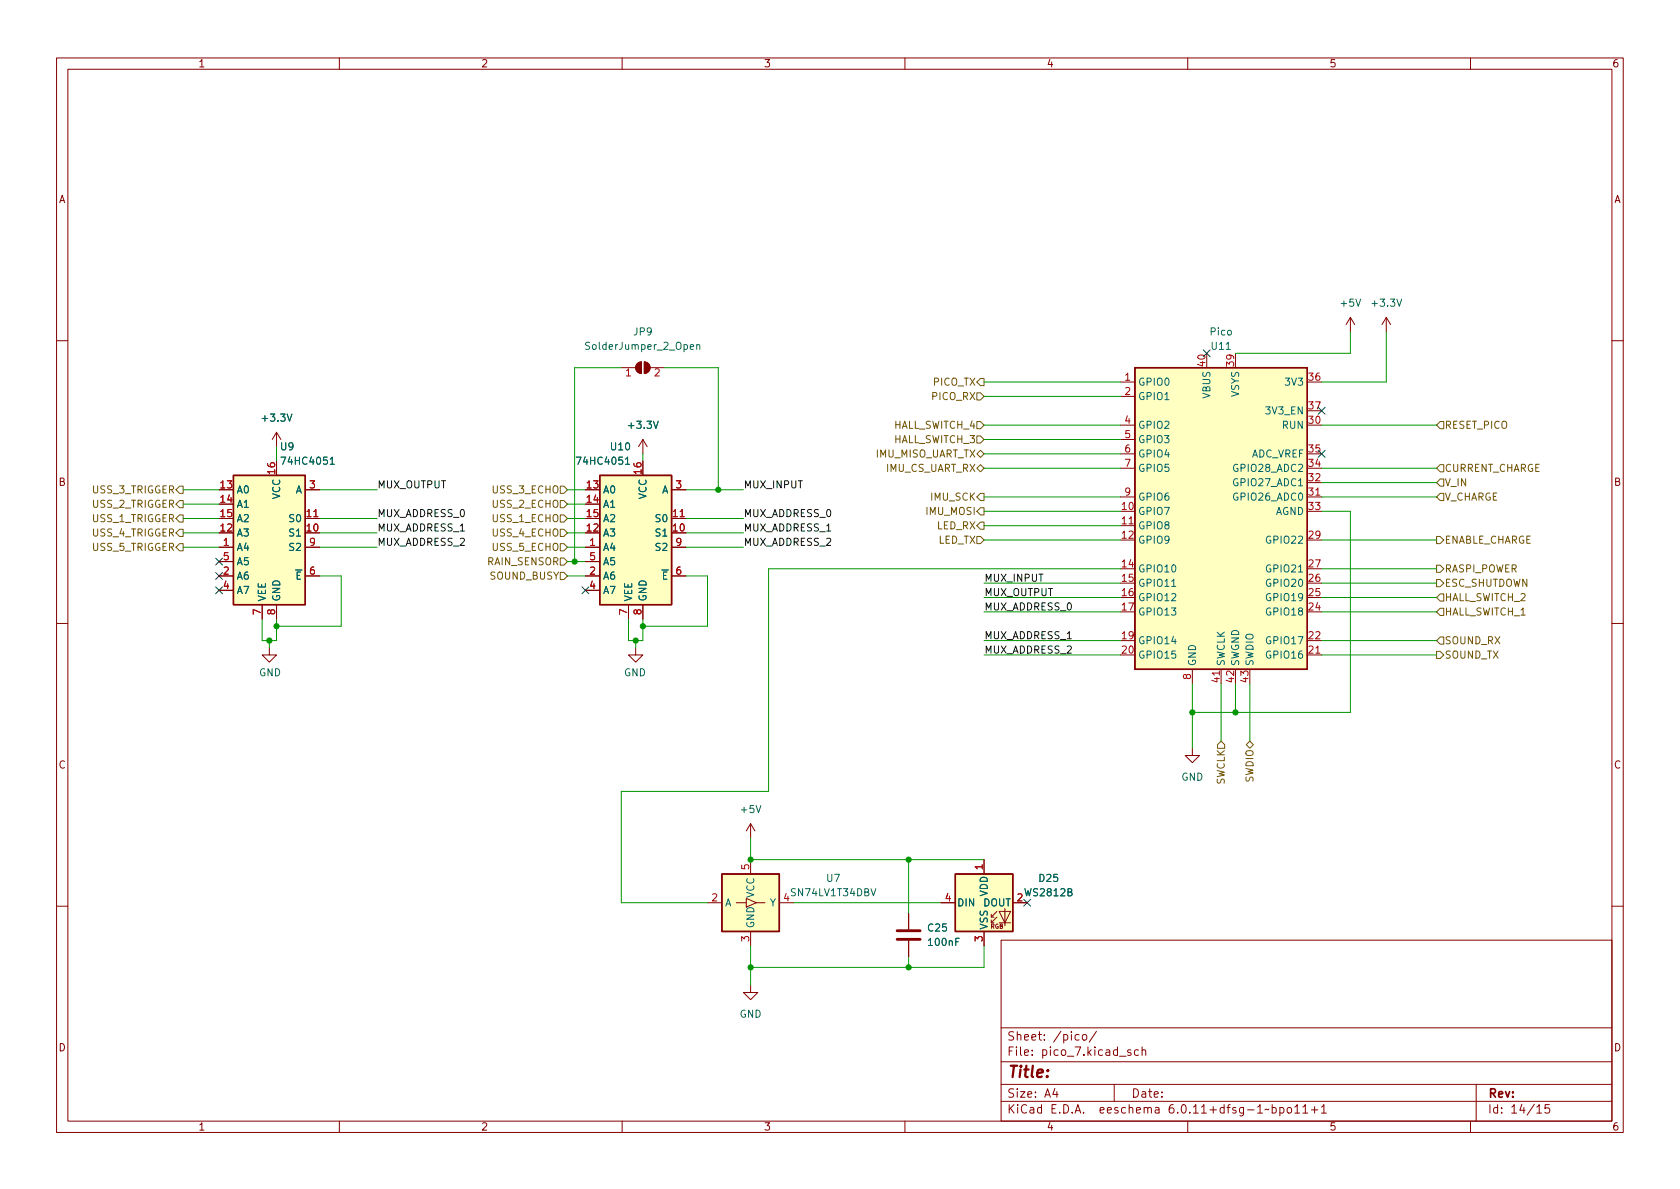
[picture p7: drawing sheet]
<svg xmlns="http://www.w3.org/2000/svg" width="297mm" height="210mm" viewBox="0 0 297 210" stroke-linecap="round" stroke-linejoin="round" font-family="sans-serif">
<g fill="none" stroke="#840000" stroke-width=".18">
<path d="M10 10.2h277v190.1h-277zM12 12.2h273v186.1h-273zM60 10.2v2M110 10.2v2M160 10.2v2M210 10.2v2M260 10.2v2M238.8 56.1l-.8 1.3M238.8 56.1v2.6M238.8 56.1l.7 1.3M245.1 56.1l-.8 1.3M245.1 56.1v2.6"/>
<path d="M245.1 56.1l.8 1.3M10 60.2h2M48.9 76.4v2.6M48.9 76.4l-.8 1.3M48.9 76.4l.8 1.3M109.9 65h2.5M112.7 64.3l.7-.3v2a1.02 1.02 0 0 1-.9-.6 1.02 1.02 0 0 1 .2-1.1zM113.7 77.7l-.8 1.3M113.7 77.7v2.6M113.7 77.7l.7 1.3M113.9 64a1.02 1.02 0 0 1 1 1 1.02 1.02 0 0 1-1 1zM114.9 65h2.6"/>
<path d="M198.1 67.6h2.6M198.1 70.1h2.6M198.1 75.2h2.6M198.1 77.7h2.6M213.4 62.5v2.5M218.4 62.5v2.5M231.1 67.6h2.6M231.1 75.2h2.6M231.1 72.6h2.6M285 60.2h2M38.7 96.8h2.6M38.7 94.2h2.6"/>
<path d="M38.7 91.7h2.6M38.7 86.6h2.6M38.7 89.1h2.6M38.7 99.3h2.6M48.9 81.5v2.6M54 96.8h2.5M54 94.2h2.5M54 91.7h2.5M54 86.6h2.5M103.5 96.8h2.5M103.5 94.2h2.5M103.5 91.7h2.5"/>
<path d="M103.5 86.6h2.5M103.5 89.1h2.5M103.5 99.3h2.5M113.7 81.5v2.6M118.7 96.8h2.6M118.7 94.2h2.6M118.7 91.7h2.6M118.7 86.6h2.6M198.1 90.4h2.6M198.1 93h2.6M198.1 95.5h2.6M198.1 87.9h2.6"/>
<path d="M198.1 82.8h2.6M198.1 80.3h2.6M231.1 90.4h2.6M231.1 95.5h2.6M231.1 87.9h2.6M231.1 85.3h2.6M231.1 82.8h2.6M231.1 80.3h2.6M10 110.2h2M38.7 101.8h2.6M38.7 104.4h2.6M46.4 106.9v2.6"/>
<path d="M47.6 114.5v1.3h1.3l-1.3 1.3-1.2-1.3h1.2M48.9 106.9v2.6M54 101.8h2.5M103.5 101.8h2.5M103.5 104.4h2.5M111.1 106.9v2.6M112.4 114.5v1.3h-1.3l1.3 1.3 1.3-1.3h-1.3M113.7 106.9v2.6M118.7 101.8h2.6M198.1 100.6h2.6M198.1 103.1h2.6M198.1 105.7h2.6"/>
<path d="M198.1 108.2h2.6M198.1 113.3h2.6M198.1 115.8h2.6M210.8 118.4v2.5M215.9 118.4v2.5M218.4 118.4v2.5M221 118.4v2.5M231.1 100.6h2.6M231.1 103.1h2.6M231.1 105.7h2.6M231.1 108.2h2.6M231.1 113.3h2.6"/>
<path d="M231.1 115.8h2.6M285 110.2h2M210.8 132.3v1.3h1.3l-1.3 1.3-1.3-1.3h1.3M125.1 159.6h2.5M130.2 159.6h1.8M132 158.9l1.7 .7-1.7 .8zM132.7 145.7v2.5M132.7 152v2.6M132.7 145.7l-.7 1.2M132.7 145.7l.8 1.2M133.7 159.6h1.6M137.8 159.6h2.5"/>
<path d="M166.4 159.6h2.5M174 152v2.6M179.1 159.6h2.5M10 160.2h2M132.7 174.2v1.3h1.3l-1.3 1.3-1.3-1.3h1.3M132.7 164.7v2.6M160.7 161.5v2.8M160.7 166.4v2.8M174 164.7v2.6M175.3 163.2h.5M175.3 162.2h.5M176.3 162.2l-1 1v-.5"/>
<path d="M176.3 161.2l-1 1v-.5M176.7 161.2h2l-1 2zM176.7 163.2h2M177 166.3h108v32h-108zM177.7 160.6v3.1M285 160.2h2M60 198.3v2M110 198.3v2M160 198.3v2M177 194.8h108M177 191.8h108M177 187.8h108"/>
<path d="M177 181.8h108M182.5 186.5v.1M182.5 185.7v.1M184.6 183.8v.1M184.6 183v.1M191.4 183.1l.2-.2 .5 .2v.5l-.1 .3h-.4l-.2-.1zM193.9 182.4l-1.3 1.9M197 191.8v3M201.3 185.7l-.4-.1-.3 .3v.4l.1 .3h.6M201.9 185.8l.2-.2 .4 .1 .1 .9M201.9 185.1v1.5M204.3 195.9h.6v.9"/>
<path d="M204.9 196.2l-.5 .1a.29 .29 0 0 0-.2 .2 .29 .29 0 0 0 .2 .3h.5M210 198.3v2M228.9 196.8h.9M230.4 195.8l.4-.5v1.5M230.4 196.8h.8M231.9 196.3h1.1M232.4 195.7v1.1M233.6 195.8l.5-.5v1.5M233.6 196.8h.9M260 198.3v2M261 191.8v6.5M273.9 195.3h-.7l-.1 .7 .3-.1 .5 .1 .1 .2-.1 .5-.2 .1-.6-.1"/>
</g>
<g fill="#ffffc2" stroke="#ffffc2" stroke-width=".18">
<path d="M200.7 65h30.4v53.4h-30.4z"/>
<path d="M41.3 84.1h12.7v22.8h-12.7z"/>
<path d="M127.6 154.6h10.2v10.1h-10.2z"/>
<path d="M106 84.1h12.7v22.8h-12.7z"/>
<path d="M168.9 154.6h10.2v10.1h-10.2z"/>
</g>
<path d="M200.7 65h30.4v53.4h-30.4zM41.3 84.1h12.7v22.8h-12.7zM106 84.1h12.7v22.8h-12.7zM127.6 154.6h10.2v10.1h-10.2zM168.9 154.6h10.2v10.1h-10.2z" fill="none" stroke="#840000" stroke-width=".25"/>
<path d="M110.8 65.6l.3-.4v1.3M115.8 65.3l.5-.1 .3 .4-.8 .9h.8M55.5 91.4h.7M120.3 91.4h.7M199.6 92.6h.8M232.7 87.6h.7M215.6 118.7v.7M232.7 115.5h.7" fill="none" stroke="#a90000" stroke-width=".18"/>
<g fill="none" stroke="#006464" stroke-width=".18">
<path d="M239.7 52.9l.5 1.3 .4-1.3M247 52.9l.4 1.3 .4-1.3M50.8 73.2l.4 1.3 .4-1.3M115.5 74.5l.5 1.3 .4-1.3M122 61.4l.6-.2v-.2l-.4-.1-.2 .2 .1 .6h.5M123.2 61.1l.2-.2 .3 .1v.8M123.2 60.9v.9M216.8 61.8h.7M58.4 81.2l.3-.4v1.3M58.4 82.1h.7M110.6 81.2l.4-.4v1.3M110.6 82.1h.7"/>
<path d="M229.6 85.9h.7M52.2 100.8h1.2M117 100.8h1.2M207.2 103.7h.7M229.6 101.2h.7M133.7 142.4l.4 1.3 .4-1.3M154 157.1l.4 1.3 .4-1.3M188.8 157.8l.6-.1 .1-.2-.1-.2-.6-.2v1.3h.5l.2-.1 .1-.3-.3-.2M169.6 165.9h-.6v1.3"/>
</g>
<g fill="#840000" stroke="#840000" stroke-width=".18">
<path d="M112.7 64.3l.7-.3v2a1.02 1.02 0 0 1-.9-.6 1.02 1.02 0 0 1 .2-1.1z"/>
<path d="M113.9 64a1.02 1.02 0 0 1 1 1 1.02 1.02 0 0 1-1 1z"/>
</g>
<path d="M158.6 166.1h4.1M158.6 164.6h4.1" fill="none" stroke="#840000" stroke-width=".51"/>
<g fill="none" stroke="#725600" stroke-width=".18">
<path d="M172.7 77.1h.7l.6 .6-.6 .7h-.7zM172.7 69.5h.7l.6 .6-.6 .6h-.7zM172.7 74.5h.7l.6 .7-.6 .6h-.7zM173.4 66.9h.6v1.3h-.6l-.7-.6zM254.6 74.5h.7v1.3h-.7l-.6-.6zM31.1 86.6l.6-.6h.7v1.2h-.7zM31.7 88.5h.7v1.3h-.7l-.6-.7zM31.7 91.1h.7v1.2h-.7l-.6-.6zM31.7 96.1h.7v1.3h-.7l-.6-.6zM31.7 93.6h.7v1.3h-.7l-.6-.7zM99.1 98.7h.6l.6 .6-.6 .6h-.6zM99.1 91.1h.6l.6 .6-.6 .6h-.6z"/>
<path d="M99.1 96.1h.6l.6 .7-.6 .6h-.6zM99.1 93.6h.6l.6 .6-.6 .7h-.6zM99.1 88.5h.6l.6 .6-.6 .7h-.6zM99.1 86h.6l.6 .6-.6 .6h-.6zM172.7 80.3l.7-.7 .6 .7-.6 .6zM172.7 82.8l.7-.6 .6 .6-.6 .6zM172.7 94.9h.7l.6 .6-.6 .6h-.7zM173.4 92.3h.6v1.3h-.6l-.7-.6zM173.4 87.2h.6v1.3h-.6l-.7-.6zM173.4 89.8h.6v1.3h-.6l-.7-.7zM254 99.9h.6l.7 .7-.7 .6h-.6zM254 94.9h.6l.7 .6-.7 .6h-.6z"/>
<path d="M254.6 82.2h.7v1.2h-.7l-.6-.6zM254.6 84.7h.7v1.3h-.7l-.6-.7zM254.6 87.2h.7v1.3h-.7l-.6-.6zM99.1 101.2h.6l.6 .6-.6 .7h-.6zM254 102.5h.6l.7 .6-.7 .7h-.6zM254 115.2h.6l.7 .6-.7 .7h-.6zM254.6 105h.7v1.3h-.7l-.6-.6zM254.6 107.6h.7v1.2h-.7l-.6-.6zM254.6 112.6h.7v1.3h-.7l-.6-.6zM215.9 131.1l.6 .6v.6h-1.2v-.6zM220.3 131.7l.7-.6 .6 .6-.6 .6z"/>
</g>
<g fill="none" stroke="#009600" stroke-width=".18">
<path d="M238.8 58.7v3.8h-20.4M245.1 58.7v8.9h-11.4M48.9 79v2.5M109.9 65h-8.3v34.3M117.5 65h9.5v21.6M174 75.2h24.1M174 70.1h24.1M174 67.6h24.1M174 77.7h24.1M233.7 75.2h20.3M32.4 91.7h6.3M32.4 86.6h6.3"/>
<path d="M32.4 96.8h6.3M32.4 94.2h6.3M32.4 89.1h6.3M56.5 91.7h10.2M56.5 86.6h10.2M56.5 96.8h10.2M56.5 94.2h10.2M100.3 91.7h3.2M100.3 86.6h3.2M100.3 96.8h3.2M100.3 94.2h3.2M100.3 99.3h3.2"/>
<path d="M100.3 89.1h3.2M113.7 80.3v1.2M121.3 91.7h10.1M121.3 86.6h10.1M121.3 96.8h10.1M121.3 94.2h10.1M174 95.5h24.1M174 87.9h24.1M174 90.4h24.1M174 82.8h24.1M174 93h24.1M174 80.3h24.1"/>
<path d="M233.7 95.5h20.3M233.7 90.4h5.1v35.6h-28M233.7 87.9h20.3M233.7 85.3h20.3M233.7 82.8h20.3M46.4 109.5v3.8h2.5v-3.8M47.6 113.3v1.2M56.5 101.8h3.8v8.9h-11.4M100.3 101.8h3.2M111.1 109.5v3.8h2.6v-3.8M112.4 113.3v1.2M121.3 101.8h3.8v8.9h-11.4"/>
<path d="M174 105.7h24.1M174 115.8h24.1M174 113.3h24.1M174 108.2h24.1M174 103.1h24.1M198.1 100.6h-62.2v39.3h-26v19.7h15.2M233.7 105.7h20.3M233.7 100.6h20.3M233.7 115.8h20.3M233.7 113.3h20.3M233.7 108.2h20.3M233.7 103.1h20.3"/>
<path d="M210.8 120.9v11.4M215.9 120.9v10.2M218.4 120.9v5.1M221 120.9v10.2M132.7 148.2v3.8h41.3M140.3 159.6h26.1M160.7 152v9.5M132.7 167.3v6.9M160.7 169.2v1.9M174 167.3v3.8h-41.3"/>
</g>
<g fill="none" stroke="#000084" stroke-width=".18">
<path d="M212.8 61.9l1.2 1.2M214 61.9l-1.2 1.2M233.1 79.6l1.2 1.3M233.1 72l1.2 1.2M234.3 79.6l-1.2 1.3M234.3 72l-1.2 1.2M38.1 98.7l1.2 1.2M39.3 98.7l-1.2 1.2M38.1 101.2l1.2 1.3M38.1 103.8l1.2 1.2M39.3 101.2l-1.2 1.3M39.3 103.8l-1.2 1.2"/>
<path d="M102.9 103.8l1.2 1.2M104.1 103.8l-1.2 1.2M181 159l1.2 1.2M182.2 159l-1.2 1.2"/>
</g>
<g fill="#009600" stroke="#009600" stroke-width=".18">
<circle cx="101.6" cy="99.3" r=".46"/>
<circle cx="113.7" cy="110.7" r=".46"/>
<circle cx="112.4" cy="113.3" r=".46"/>
<circle cx="210.8" cy="126" r=".46"/>
<circle cx="160.7" cy="171.1" r=".46"/>
<circle cx="132.7" cy="152" r=".46"/>
<circle cx="132.7" cy="171.1" r=".46"/>
<circle cx="160.7" cy="152" r=".46"/>
<circle cx="47.6" cy="113.3" r=".46"/>
<circle cx="48.9" cy="110.7" r=".46"/>
<circle cx="127" cy="86.6" r=".46"/>
<circle cx="218.4" cy="126" r=".46"/>
</g>
<text font-size="2.8" fill="#840000" x="178" y="191.2">Title:</text>
<g font-size="2.1" fill="#840000">
<text x="178" y="184.5">Sheet:</text>
<text x="186.2" y="184.5">/pico/</text>
<text x="178" y="187.2">File:</text>
<text x="184.4" y="187.2">pico_7.kicad_sch</text>
<text x="178" y="197.4">KiCad</text>
<text x="178" y="194.6">Size:</text>
<text x="184.7" y="194.6">A4</text>
<text x="185.7" y="197.4">E.D.A.</text>
<text x="194.6" y="197.4">eeschema</text>
<text x="200" y="194.6">Date:</text>
<text x="207" y="197.4">6.0.11+dfsg-1~bpo11+1</text>
<text x="263" y="194.6">Rev:</text>
<text x="263" y="197.4">Id:</text>
<text x="267.1" y="197.4">14/15</text>
</g>
<g font-size="1.8" fill="#840000">
<text x="35" y="12.3">1</text>
<text x="85" y="12.3">2</text>
<text x="135" y="12.3">3</text>
<text x="185" y="12.3">4</text>
<text x="235" y="12.3">5</text>
<text x="285" y="12.3">6</text>
<text x="10.4" y="36.3">A</text>
<text x="285.4" y="36.3">A</text>
<text x="10.3" y="86.3">B</text>
<text x="285.3" y="86.3">B</text>
<text x="10.3" y="136.3">C</text>
<text x="285.3" y="136.3">C</text>
<text x="10.3" y="186.3">D</text>
<text x="285.3" y="186.3">D</text>
<text x="35" y="200.3">1</text>
<text x="85" y="200.3">2</text>
<text x="135" y="200.3">3</text>
<text x="185" y="200.3">4</text>
<text x="235" y="200.3">5</text>
<text x="285" y="200.3">6</text>
</g>
<g font-size="1.8" fill="#006464">
<text x="111.9" y="59.7">JP9</text>
<text x="213.8" y="59.7">Pico</text>
<text x="236.7" y="54.6">+5V</text>
<text x="242.2" y="54.6">+3.3V</text>
<text x="103.2" y="62.2">SolderJumper_2_Open</text>
<text x="213.9" y="62.2">U11</text>
<text x="201.2" y="68.6">GPIO0</text>
<text x="201.2" y="71.1">GPIO1</text>
<text x="214.4" y="70.6" transform="rotate(-90 214.4 70.6)">VBUS</text>
<text x="219.5" y="70.3" transform="rotate(-90 219.5 70.3)">VSYS</text>
<text x="227" y="68.6">3V3</text>
<text x="46" y="74.9">+3.3V</text>
<text x="110.7" y="76.2">+3.3V</text>
<text x="201.2" y="76.2">GPIO2</text>
<text x="223.5" y="73.7">3V3_EN</text>
<text x="226.5" y="76.2">RUN</text>
<text x="49.4" y="80">U9</text>
<text x="49.4" y="82.6">74HC4051</text>
<text x="101.6" y="82.6">74HC4051</text>
<text x="107.7" y="80">U10</text>
<text x="201.2" y="78.7">GPIO3</text>
<text x="201.2" y="81.3">GPIO4</text>
<text x="201.2" y="83.8">GPIO5</text>
<text x="217.8" y="83.8">GPIO28_ADC2</text>
<text x="221.3" y="81.3">ADC_VREF</text>
<text x="41.8" y="87.6">A0</text>
<text x="49.9" y="88.4" transform="rotate(-90 49.9 88.4)">VCC</text>
<text x="52.2" y="87.6">A</text>
<text x="106.6" y="87.6">A0</text>
<text x="114.7" y="88.4" transform="rotate(-90 114.7 88.4)">VCC</text>
<text x="117" y="87.6">A</text>
<text x="201.2" y="88.9">GPIO6</text>
<text x="217.8" y="88.9">GPIO26_ADC0</text>
<text x="217.8" y="86.4">GPIO27_ADC1</text>
<text x="41.8" y="95.3">A3</text>
<text x="41.8" y="90.2">A1</text>
<text x="41.8" y="92.7">A2</text>
<text x="50.9" y="95.3">S1</text>
<text x="50.9" y="92.7">S0</text>
<text x="106.6" y="95.3">A3</text>
<text x="106.6" y="90.2">A1</text>
<text x="106.6" y="92.7">A2</text>
<text x="115.7" y="95.3">S1</text>
<text x="115.7" y="92.7">S0</text>
<text x="201.2" y="91.4">GPIO7</text>
<text x="201.2" y="94">GPIO8</text>
<text x="225.5" y="91.4">AGND</text>
<text x="41.8" y="97.8">A4</text>
<text x="41.8" y="100.3">A5</text>
<text x="50.9" y="97.8">S2</text>
<text x="106.6" y="97.8">A4</text>
<text x="106.6" y="100.3">A5</text>
<text x="115.7" y="97.8">S2</text>
<text x="201.2" y="96.5">GPIO9</text>
<text x="201.2" y="101.6">GPIO10</text>
<text x="223.6" y="101.6">GPIO21</text>
<text x="223.6" y="96.5">GPIO22</text>
<text x="41.8" y="102.9">A6</text>
<text x="41.8" y="105.4">A7</text>
<text x="47.4" y="106.4" transform="rotate(-90 47.4 106.4)">VEE</text>
<text x="49.9" y="106.4" transform="rotate(-90 49.9 106.4)">GND</text>
<text x="52.2" y="102.9">~{E}</text>
<text x="106.6" y="102.9">A6</text>
<text x="106.6" y="105.4">A7</text>
<text x="112.1" y="106.4" transform="rotate(-90 112.1 106.4)">VEE</text>
<text x="114.7" y="106.4" transform="rotate(-90 114.7 106.4)">GND</text>
<text x="116.9" y="102.9">~{E}</text>
<text x="201.2" y="104.1">GPIO11</text>
<text x="201.2" y="106.7">GPIO12</text>
<text x="223.6" y="106.7">GPIO19</text>
<text x="223.6" y="104.1">GPIO20</text>
<text x="201.2" y="109.2">GPIO13</text>
<text x="223.6" y="109.2">GPIO18</text>
<text x="45.7" y="120">GND</text>
<text x="110.3" y="120">GND</text>
<text x="201.2" y="114.3">GPIO14</text>
<text x="201.2" y="116.8">GPIO15</text>
<text x="211.8" y="117.9" transform="rotate(-90 211.8 117.9)">GND</text>
<text x="216.9" y="117.9" transform="rotate(-90 216.9 117.9)">SWCLK</text>
<text x="219.5" y="117.9" transform="rotate(-90 219.5 117.9)">SWGND</text>
<text x="222" y="117.9" transform="rotate(-90 222 117.9)">SWDIO</text>
<text x="223.6" y="116.8">GPIO16</text>
<text x="223.6" y="114.3">GPIO17</text>
<text x="208.8" y="138.4">GND</text>
<text x="130.7" y="144.1">+5V</text>
<text x="128.1" y="160.7">A</text>
<text x="133.7" y="158.8" transform="rotate(-90 133.7 158.8)">VCC</text>
<text x="136" y="160.7">Y</text>
<text x="139.6" y="158.9">SN74LV1T34DBV</text>
<text x="146" y="156.3">U7</text>
<text x="169.2" y="160.7">DIN</text>
<text x="173.8" y="160.7">DOUT</text>
<text x="175" y="158.6" transform="rotate(-90 175 158.6)">VDD</text>
<text x="181" y="158.9">WS2812B</text>
<text x="183.5" y="156.3">D25</text>
<text x="133.7" y="164.2" transform="rotate(-90 133.7 164.2)">GND</text>
<text x="163.8" y="165.1">C25</text>
<text x="163.8" y="167.6">100nF</text>
<text x="175" y="164.5" transform="rotate(-90 175 164.5)">VSS</text>
<text x="130.7" y="180.3">GND</text>
</g>
<g font-size="1.8" fill="#a90000">
<text x="213.1" y="65" transform="rotate(-90 213.1 65)">40</text>
<text x="218.2" y="65" transform="rotate(-90 218.2 65)">39</text>
<text x="110.4" y="67.3">1</text>
<text x="198.7" y="67.3">1</text>
<text x="198.7" y="69.8">2</text>
<text x="231.1" y="67.3">36</text>
<text x="198.7" y="74.9">4</text>
<text x="198.7" y="77.5">5</text>
<text x="231.1" y="74.9">30</text>
<text x="231.1" y="72.4">37</text>
<text x="198.7" y="80">6</text>
<text x="198.7" y="82.5">7</text>
<text x="231.1" y="82.5">34</text>
<text x="231.1" y="80">35</text>
<text x="38.7" y="86.4">13</text>
<text x="38.7" y="88.9">14</text>
<text x="48.6" y="84.1" transform="rotate(-90 48.6 84.1)">16</text>
<text x="54.6" y="86.4">3</text>
<text x="103.5" y="86.4">13</text>
<text x="103.5" y="88.9">14</text>
<text x="113.4" y="84.1" transform="rotate(-90 113.4 84.1)">16</text>
<text x="119.3" y="86.4">3</text>
<text x="198.7" y="87.6">9</text>
<text x="231.1" y="87.6">31</text>
<text x="231.1" y="85.1">32</text>
<text x="38.7" y="94">12</text>
<text x="38.7" y="91.4">15</text>
<text x="54" y="94">10</text>
<text x="54" y="91.4">11</text>
<text x="103.5" y="94">12</text>
<text x="103.5" y="91.4">15</text>
<text x="118.7" y="94">10</text>
<text x="118.7" y="91.4">11</text>
<text x="198.1" y="90.2">10</text>
<text x="198.1" y="92.7">11</text>
<text x="198.1" y="95.2">12</text>
<text x="231.1" y="95.2">29</text>
<text x="231.1" y="90.2">33</text>
<text x="39.3" y="96.5">1</text>
<text x="39.3" y="101.6">2</text>
<text x="39.3" y="99.1">5</text>
<text x="54.6" y="101.6">6</text>
<text x="54.6" y="96.5">9</text>
<text x="104.1" y="96.5">1</text>
<text x="104.1" y="101.6">2</text>
<text x="104.1" y="99.1">5</text>
<text x="119.3" y="101.6">6</text>
<text x="119.3" y="96.5">9</text>
<text x="198.1" y="100.3">14</text>
<text x="231.1" y="100.3">27</text>
<text x="39.3" y="104.1">4</text>
<text x="104.1" y="104.1">4</text>
<text x="198.1" y="102.9">15</text>
<text x="198.1" y="105.4">16</text>
<text x="198.1" y="107.9">17</text>
<text x="231.1" y="107.9">24</text>
<text x="231.1" y="105.4">25</text>
<text x="231.1" y="102.9">26</text>
<text x="46.1" y="108.9" transform="rotate(-90 46.1 108.9)">7</text>
<text x="48.6" y="108.9" transform="rotate(-90 48.6 108.9)">8</text>
<text x="110.9" y="108.9" transform="rotate(-90 110.9 108.9)">7</text>
<text x="113.4" y="108.9" transform="rotate(-90 113.4 108.9)">8</text>
<text x="198.1" y="113">19</text>
<text x="231.1" y="113">22</text>
<text x="198.1" y="115.6">20</text>
<text x="231.1" y="115.6">21</text>
<text x="210.6" y="120.3" transform="rotate(-90 210.6 120.3)">8</text>
<text x="215.6" y="120.9" transform="rotate(-90 215.6 120.9)">41</text>
<text x="218.2" y="120.9" transform="rotate(-90 218.2 120.9)">42</text>
<text x="220.7" y="120.9" transform="rotate(-90 220.7 120.9)">43</text>
<text x="132.5" y="154" transform="rotate(-90 132.5 154)">5</text>
<text x="173.7" y="154" transform="rotate(-90 173.7 154)">1</text>
<text x="125.7" y="159.4">2</text>
<text x="138.4" y="159.4">4</text>
<text x="167" y="159.4">4</text>
<text x="179.7" y="159.4">2</text>
<text x="132.5" y="166.7" transform="rotate(-90 132.5 166.7)">3</text>
<text x="173.7" y="166.7" transform="rotate(-90 173.7 166.7)">3</text>
</g>
<g font-size="1.8" fill="#725600">
<text x="164.5" y="71.1">PICO_RX</text>
<text x="164.8" y="68.6">PICO_TX</text>
<text x="158" y="76.2">HALL_SWITCH_4</text>
<text x="255.4" y="76.2">RESET_PICO</text>
<text x="154.7" y="81.3">IMU_MISO_UART_TX</text>
<text x="156.6" y="83.8">IMU_CS_UART_RX</text>
<text x="158" y="78.7">HALL_SWITCH_3</text>
<text x="255.4" y="83.8">CURRENT_CHARGE</text>
<text x="16.2" y="87.6">USS_3_TRIGGER</text>
<text x="86.8" y="87.6">USS_3_ECHO</text>
<text x="164.4" y="88.9">IMU_SCK</text>
<text x="255.4" y="86.4">V_IN</text>
<text x="255.4" y="88.9">V_CHARGE</text>
<text x="16.2" y="90.2">USS_2_TRIGGER</text>
<text x="16.2" y="92.7">USS_1_TRIGGER</text>
<text x="16.2" y="95.3">USS_4_TRIGGER</text>
<text x="86.8" y="92.7">USS_1_ECHO</text>
<text x="86.8" y="95.3">USS_4_ECHO</text>
<text x="86.8" y="90.2">USS_2_ECHO</text>
<text x="163.5" y="91.4">IMU_MOSI</text>
<text x="165.6" y="94">LED_RX</text>
<text x="16.2" y="97.8">USS_5_TRIGGER</text>
<text x="86" y="100.3">RAIN_SENSOR</text>
<text x="86.8" y="97.8">USS_5_ECHO</text>
<text x="165.9" y="96.5">LED_TX</text>
<text x="255.4" y="101.6">RASPI_POWER</text>
<text x="255.4" y="96.5">ENABLE_CHARGE</text>
<text x="86.5" y="102.9">SOUND_BUSY</text>
<text x="255.4" y="106.7">HALL_SWITCH_2</text>
<text x="255.4" y="104.1">ESC_SHUTDOWN</text>
<text x="255.4" y="109.2">HALL_SWITCH_1</text>
<text x="255.4" y="116.8">SOUND_TX</text>
<text x="255.4" y="114.3">SOUND_RX</text>
<text x="216.9" y="138.8" transform="rotate(-90 216.9 138.8)">SWCLK</text>
<text x="222" y="138.4" transform="rotate(-90 222 138.4)">SWDIO</text>
</g>
<g font-size="1.8" fill="#0f0f0f">
<text x="66.7" y="86.3">MUX_OUTPUT</text>
<text x="131.4" y="86.3">MUX_INPUT</text>
<text x="66.7" y="91.4">MUX_ADDRESS_0</text>
<text x="66.7" y="94">MUX_ADDRESS_1</text>
<text x="131.4" y="94">MUX_ADDRESS_1</text>
<text x="131.4" y="91.4">MUX_ADDRESS_0</text>
<text x="66.7" y="96.5">MUX_ADDRESS_2</text>
<text x="131.4" y="96.5">MUX_ADDRESS_2</text>
<text x="174" y="102.9">MUX_INPUT</text>
<text x="174" y="107.9">MUX_ADDRESS_0</text>
<text x="174" y="105.4">MUX_OUTPUT</text>
<text x="174" y="113">MUX_ADDRESS_1</text>
<text x="174" y="115.6">MUX_ADDRESS_2</text>
</g>
<text font-size="1.1" fill="#840000" x="175.1" y="164.4">RGB</text>
</svg>
